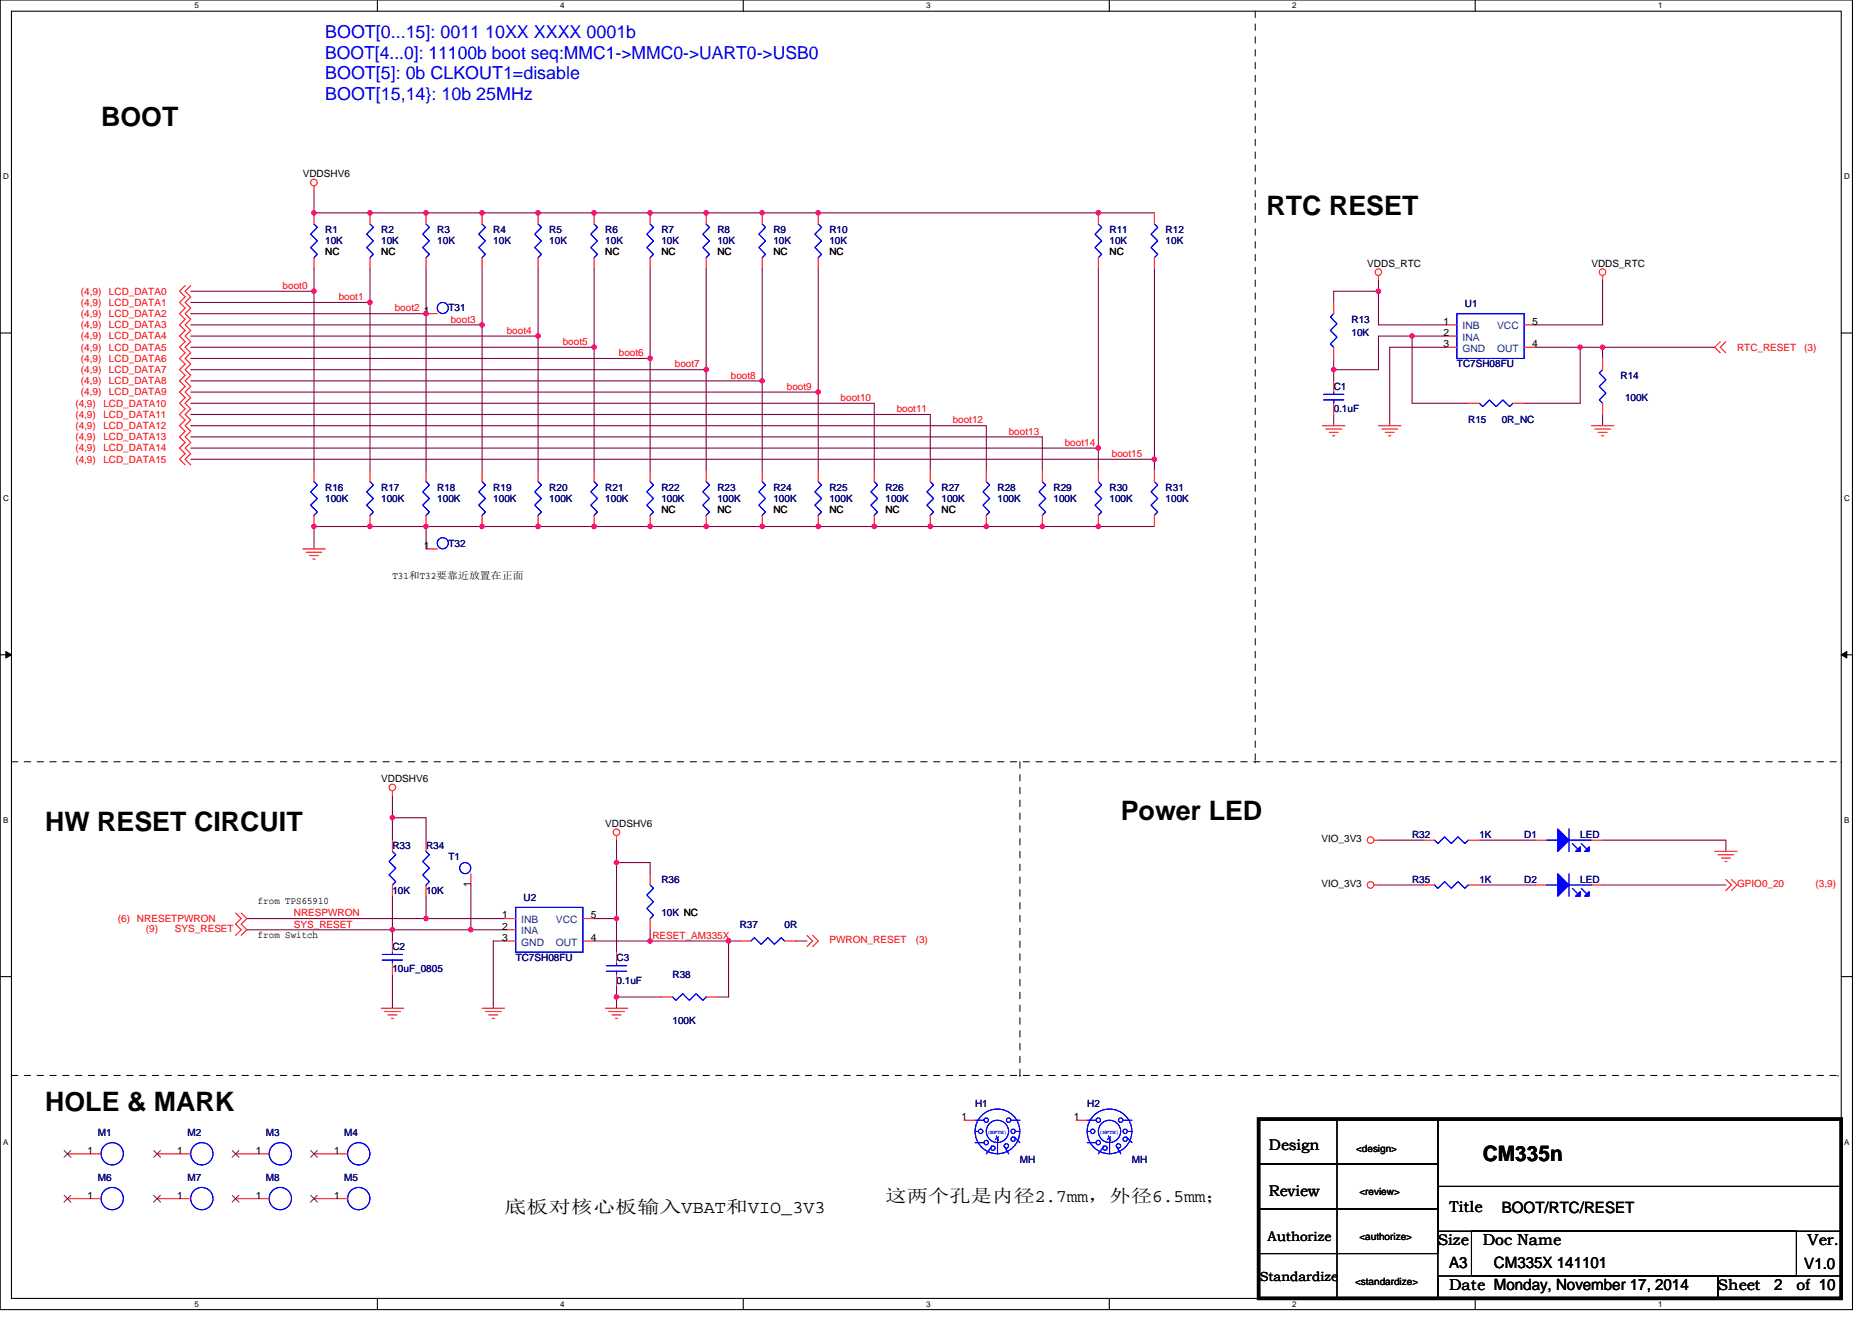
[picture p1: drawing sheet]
<svg xmlns="http://www.w3.org/2000/svg" width="297mm" height="210mm" viewBox="0 0 297 210" stroke-linecap="round" stroke-linejoin="round" font-family="sans-serif">
<path d="M0 0h293.9v207.9h-293.9zM1.8 1.8h290.4v204.3h-290.4z" fill="none" stroke="#000" stroke-width=".17"/>
<g fill="#fff">
<path d="M30.8 .2h.7v1.4h-.7z"/>
<path d="M30.8 206.3h.7v1.4h-.7z"/>
</g>
<path d="M59.9 0v1.8M59.9 206.1v1.8" fill="none" stroke="#000" stroke-width=".17"/>
<g fill="#fff">
<path d="M88.9 .2h.7v1.4h-.7z"/>
<path d="M88.9 206.3h.7v1.4h-.7z"/>
</g>
<path d="M117.9 0v1.8M117.9 206.1v1.8" fill="none" stroke="#000" stroke-width=".17"/>
<g fill="#fff">
<path d="M147 .2h.7v1.4h-.7z"/>
<path d="M147 206.3h.7v1.4h-.7z"/>
</g>
<path d="M176 0v1.8M176 206.1v1.8" fill="none" stroke="#000" stroke-width=".17"/>
<g fill="#fff">
<path d="M205 .2h.7v1.4h-.7z"/>
<path d="M205 206.3h.7v1.4h-.7z"/>
</g>
<path d="M234.1 0v1.8M234.1 206.1v1.8" fill="none" stroke="#000" stroke-width=".17"/>
<g fill="#fff">
<path d="M263.1 .2h.7v1.4h-.7z"/>
<path d="M263.1 206.3h.7v1.4h-.7z"/>
<path d="M.5 27.3h.9v1.4h-.9z"/>
<path d="M292.6 27.3h.9v1.4h-.9z"/>
<path d="M.5 78.4h.9v1.4h-.9z"/>
<path d="M292.6 78.4h.9v1.4h-.9z"/>
</g>
<path d="M0 52.9h1.8M292.2 52.9h1.7" fill="none" stroke="#000" stroke-width=".17"/>
<g fill="#fff">
<path d="M.5 129.5h.8v1.4h-.8z"/>
<path d="M292.6 129.5h.9v1.4h-.9z"/>
</g>
<path d="M0 103.9h1.8M292.2 103.9h1.7" fill="none" stroke="#000" stroke-width=".17"/>
<path d="M.9 103.4l.9 .5-.9 .5zM292.2 103.9l.8-.5v1z" fill="#000" stroke="#000" stroke-width=".16"/>
<g fill="#fff">
<path d="M.5 180.5h.8v1.4h-.8z"/>
<path d="M292.6 180.5h.9v1.4h-.9z"/>
</g>
<path d="M0 155h1.8M292.2 155h1.7M199.7 177.6h28.5v7.1h-28.5zM212.2 177.6h16v28.5h-16zM199.7 184.7h28.5v7.2h-28.5zM199.7 191.9h28.5v7.1h-28.5zM228.2 188.3h64v7.1h-64zM228.2 184.7v8.9M233.5 195.4h51.5v7.1h-51.5zM228.2 202.5h44.4v3.6h-44.4zM272.6 202.5h19.6v3.6h-19.6z" fill="none" stroke="#000" stroke-width=".17"/>
<g fill="none" stroke="#800040" stroke-width=".17">
<path d="M49.8 30.2v3.6h133.4M30.3 55.1h64M30.3 49.8h37.3M30.3 51.6h46.2M30.3 56.9h72.9M30.3 48h28.4M30.3 53.3h55.1M30.3 46.2h19.5M30.3 58.7h81.8M49.8 42.7v3.5M49.8 46.2v28.5M58.7 48v26.7"/>
<path d="M58.7 42.7v5.3M67.6 49.8v24.9M67.6 42.7v7.1M76.5 51.6v23.1M76.5 42.7v8.9M85.4 53.3v21.4M85.4 42.7v10.6M94.3 55.1v19.6M94.3 42.7v12.4M103.2 56.9v17.8M103.2 42.7v14.2M112.1 58.7v16"/>
<path d="M112.1 42.7v16M120.9 42.7v17.8M129.8 42.7v19.5M174.3 42.7v28.4M183.2 42.7v30.2M211.6 58.7v1.8M218.7 46.2h-7.1v1.8M218.7 46.2v5.4h10.7M218.7 44.4v1.8M224.1 53.3h5.3M224.1 53.3h-5.4v5.4h-7.1v-1.8M224.1 53.3v10.7h8.9"/>
<path d="M229.4 55.1h-8.9v12.5M243.6 55.1h7.1M250.7 55.1h3.6M250.7 55.1v8.9h-8.9M254.3 55.1v1.8M254.3 44.4v7.2h-10.7M254.3 55.1h17.8M30.3 72.9h152.9M30.3 64h108.4v10.7M30.3 65.8h117.3v8.9M30.3 60.5h90.6M30.3 69.3h135.1v5.4"/>
<path d="M30.3 62.2h99.5M30.3 67.6h126.2v7.1M30.3 71.1h144M120.9 60.5v14.2M129.8 62.2v12.5M174.3 71.1v3.6M183.2 72.9v1.8M211.6 65.8v1.8M254.3 65.8v1.8M67.6 83.6h115.6M67.6 83.6h-17.8v3.5M67.6 83.6v3.5"/>
<path d="M62.3 129.8h5.3v3.5M62.3 126.2v3.6M62.3 129.8v3.5M97.8 133.3v3.6h5.4v1.8M97.8 136.9v8.9M218.7 133.3h7.1M234.7 133.3h8.9M254.3 133.3h19.6v1.8M39.2 147.6h23.1M39.2 145.8h28.4M62.3 142.2v5.4M62.3 154.7v5.3"/>
<path d="M62.3 147.6h12.4M62.3 147.6v1.8M67.6 142.2v3.6M67.6 145.8h12.4M74.7 147.6h5.3M74.7 140.5v7.1M80 149.4h-1.7v10.6M94.3 149.4h8.9M94.3 145.8h3.5M97.8 145.8v5.3M97.8 158.2v1.8M97.8 156.5v1.7"/>
<path d="M97.8 158.2h7.1M103.2 149.4h12.4M103.2 147.6v1.8M115.6 149.4v8.8h-1.8M115.6 149.4h1.8M126.3 149.4h1.8M218.7 140.5h7.1M234.7 140.5h8.9M254.3 140.5h19.6"/>
</g>
<g fill="#f0f" stroke="#f0f" stroke-width=".17">
<circle cx="67.6" cy="145.8" r=".35"/>
<circle cx="97.8" cy="145.8" r=".35"/>
<circle cx="97.8" cy="136.9" r=".35"/>
<circle cx="62.3" cy="147.6" r=".35"/>
<circle cx="74.7" cy="147.6" r=".35"/>
<circle cx="62.3" cy="129.8" r=".35"/>
<circle cx="115.6" cy="149.3" r=".35"/>
<circle cx="103.2" cy="149.3" r=".35"/>
<circle cx="97.8" cy="158.2" r=".35"/>
<circle cx="254.3" cy="55.1" r=".35"/>
<circle cx="211.6" cy="58.7" r=".35"/>
<circle cx="224.1" cy="53.3" r=".35"/>
<circle cx="218.7" cy="46.2" r=".35"/>
<circle cx="250.7" cy="55.1" r=".35"/>
<circle cx="174.3" cy="83.6" r=".35"/>
<circle cx="67.6" cy="83.6" r=".35"/>
<circle cx="49.8" cy="83.6" r=".35"/>
<circle cx="138.7" cy="83.6" r=".35"/>
<circle cx="156.5" cy="83.6" r=".35"/>
<circle cx="112" cy="83.6" r=".35"/>
<circle cx="94.3" cy="83.6" r=".35"/>
<circle cx="165.4" cy="83.6" r=".35"/>
<circle cx="103.2" cy="83.6" r=".35"/>
<circle cx="147.6" cy="83.6" r=".35"/>
<circle cx="120.9" cy="83.6" r=".35"/>
<circle cx="76.5" cy="83.6" r=".35"/>
<circle cx="58.7" cy="83.6" r=".35"/>
<circle cx="129.8" cy="83.6" r=".35"/>
<circle cx="85.4" cy="83.6" r=".35"/>
<circle cx="174.3" cy="33.8" r=".35"/>
<circle cx="67.6" cy="33.8" r=".35"/>
<circle cx="103.2" cy="33.8" r=".35"/>
<circle cx="76.5" cy="33.8" r=".35"/>
<circle cx="94.3" cy="33.8" r=".35"/>
<circle cx="129.8" cy="33.8" r=".35"/>
<circle cx="120.9" cy="33.8" r=".35"/>
<circle cx="112" cy="33.8" r=".35"/>
<circle cx="58.7" cy="33.8" r=".35"/>
<circle cx="49.8" cy="33.8" r=".35"/>
<circle cx="76.5" cy="51.5" r=".35"/>
<circle cx="85.4" cy="53.3" r=".35"/>
<circle cx="112" cy="58.7" r=".35"/>
<circle cx="129.8" cy="62.2" r=".35"/>
<circle cx="174.3" cy="71.1" r=".35"/>
<circle cx="183.2" cy="72.9" r=".35"/>
<circle cx="58.7" cy="48" r=".35"/>
<circle cx="67.6" cy="49.8" r=".35"/>
<circle cx="103.2" cy="56.9" r=".35"/>
<circle cx="85.4" cy="33.8" r=".35"/>
<circle cx="120.9" cy="60.4" r=".35"/>
<circle cx="94.3" cy="55.1" r=".35"/>
<circle cx="49.8" cy="46.2" r=".35"/>
</g>
<g fill="none" stroke="#f00" stroke-width=".17">
<path d="M49.8 29.5v.7M49.8 33.8v1.8M58.7 33.8v1.8M67.6 33.8v1.8M76.5 33.8v1.8M85.4 33.8v1.8M94.3 33.8v1.8M103.2 33.8v1.8M112.1 33.8v1.8M120.9 33.8v1.8M129.8 33.8v1.8M174.3 33.8v1.8"/>
<path d="M183.2 33.8v1.8M29.4 45.3l-.9 .9 .9 .9-.9 .9 .9 .9-.9 .9 .9 .9-.9 .9 .9 .9-.9 .8 .9 .9-.9 .9 .9 .9-.9 .9 .9 .9-.9 .9 .9 .9-.9 .9 .9 .8-.9 .9 .9 .9-.9 .9 .9 .9-.9 .9 .9 .9-.9 .9 .9 .9-.9 .8 .9 .9-.9 .9 .9 .9-.9 .9 .9 .9M30.3 45.3l-.9 .9 .9 .9-.9 .9 .9 .9-.9 .9 .9 .9-.9 .9 .9 .9-.9 .8 .9 .9-.9 .9 .9 .9-.9 .9 .9 .9-.9 .9 .9 .9-.9 .9 .9 .8-.9 .9 .9 .9-.9 .9 .9 .9-.9 .9 .9 .9-.9 .9 .9 .9-.9 .8 .9 .9-.9 .9 .9 .9-.9 .9 .9 .9M49.8 40.9v1.8M58.7 40.9v1.8M67.6 40.9v1.8M67.6 49.8h1.8M76.5 40.9v1.8M85.4 40.9v1.8M94.3 40.9v1.8M103.2 40.9v1.8M112.1 40.9v1.8"/>
<path d="M120.9 40.9v1.8M129.8 40.9v1.8M174.3 40.9v1.8M183.2 40.9v1.8M211.6 48v1.8M211.6 55.1v1.8M218.7 43.7v.7M229.4 51.6h1.8M229.4 53.3h1.8M229.4 55.1h1.8M241.8 51.6h1.8M241.8 55.1h1.8"/>
<path d="M254.3 43.7v.7M254.3 56.9v1.8M273 54.2l-.9 .9 .9 .9M273.9 54.2l-.9 .9 .9 .9M49.8 74.7v1.8M58.7 74.7v1.8M67.6 74.7v1.8M76.5 74.7v1.8M85.4 74.7v1.8M94.3 74.7v1.8M103.2 74.7v1.8M112.1 74.7v1.8"/>
<path d="M120.9 74.7v1.8M129.8 74.7v1.8M138.7 74.7v1.8M147.6 74.7v1.8M156.5 74.7v1.8M165.4 74.7v1.8M174.3 74.7v1.8M183.2 74.7v1.8M209.8 67.6h3.6M210.4 68.1h2.5M210.9 68.6h1.4M211.5 69.2h.3"/>
<path d="M211.6 60.5v1.7M211.6 64v1.8M218.7 67.6h3.6M219.3 68.1h2.5M219.8 68.6h1.4M220.3 69.2h.4M233 64h1.7M240.1 64h1.7M252.5 67.6h3.6M253 68.1h2.5M253.6 68.6h1.4M254.1 69.2h.4"/>
<path d="M254.3 64v1.8M48 87.1h3.6M48.6 87.7h2.5M49.1 88.2h1.4M49.7 88.7h.3M49.8 81.8v1.8M58.7 81.8v1.8M67.6 81.8v1.8M67.6 87.1h1.8M76.5 81.8v1.8M85.4 81.8v1.8M94.3 81.8v1.8"/>
<path d="M103.2 81.8v1.8M112.1 81.8v1.8M120.9 81.8v1.8M129.8 81.8v1.8M138.7 81.8v1.8M147.6 81.8v1.8M156.5 81.8v1.8M165.4 81.8v1.8M174.3 81.8v1.8M183.2 81.8v1.8M62.3 125.5v.7M62.3 133.4v1.7"/>
<path d="M67.6 133.4v1.7M74.7 138.7v1.8M97.8 132.6v.7M103.2 138.7v1.8M218 133.3h.7M225.8 133.3h1.8M233 133.3h1.7M243.6 133.3h1.8M252.5 133.3h1.8M272.1 135.1h3.5M272.6 135.7h2.5M273.1 136.2h1.5"/>
<path d="M273.7 136.7h.3M273.9 139.6l.8 .9-.8 .9M274.7 139.6l.9 .9-.9 .9M37.4 144.9l.9 .9-.9 .9 .9 .9-.9 .9M38.3 144.9l.9 .9-.9 .9 .9 .9-.9 .9M62.3 140.5v1.7M62.3 149.4v1.7M62.3 152.9v1.8M67.6 140.5v1.7M80 145.8h1.8M80 147.6h1.8M80 149.4h1.8"/>
<path d="M92.5 145.8h1.8M92.5 149.4h1.8M97.8 151.1v1.8M97.8 154.7v1.8M103.2 145.8v1.8M104.9 158.2h1.8M112.1 158.2h1.7M117.4 149.4h1.8M124.5 149.4h1.8M128.1 148.5l.8 .9-.8 .8M128.9 148.5l.9 .9-.9 .8M218 140.5h.7"/>
<path d="M225.8 140.5h1.8M233 140.5h1.7M243.6 140.5h1.8M252.5 140.5h1.8M60.5 160h3.5M61 160.5h2.5M61.5 161.1h1.5M62.1 161.6h.3M76.5 160h3.5M77 160.5h2.5M77.6 161.1h1.4M78.1 161.6h.3"/>
<path d="M96.1 160h3.5M96.6 160.5h2.5M97.1 161.1h1.4M97.7 161.6h.3M152.9 177.8h1.8M170.7 177.8h1.8M10.7 190.2h5.3M10.7 183.1h5.3M24.9 190.2h5.4M24.9 183.1h5.4M37.4 190.2h5.3M37.4 183.1h5.3"/>
<path d="M49.8 190.2h5.4M49.8 183.1h5.4"/>
<circle cx="49.8" cy="29" r=".52"/>
<circle cx="218.7" cy="43.2" r=".52"/>
<circle cx="254.3" cy="43.2" r=".52"/>
<circle cx="62.3" cy="125" r=".52"/>
<circle cx="97.8" cy="132.1" r=".52"/>
<circle cx="217.5" cy="133.3" r=".52"/>
<circle cx="217.5" cy="140.5" r=".52"/>
</g>
<path d="M199.7 177.6h92.5v28.5h-92.5z" fill="none" stroke="#000" stroke-width=".53"/>
<path d="M199.2 1.8v119.1M1.8 120.9h290.4M161.8 120.9v49.8M199.2 120.9h.1M292.2 120.9h.1M1.8 170.7h289.8M161.8 170.7h.1M291.6 170.7h.1" fill="none" stroke="#000" stroke-width=".16" stroke-dasharray="1 1 1 1 1 1 1 1"/>
<g fill="none" stroke="#00f" stroke-width=".17">
<path d="M49.8 35.6l.6 .5-1.1 1.1 1.1 1-1.1 1.1 1.1 1.1-.6 .5M58.7 35.6l.5 .5-1 1.1 1 1-1 1.1 1 1.1-.5 .5M67.6 35.6l.5 .5-1 1.1 1 1-1 1.1 1 1.1-.5 .5M76.5 35.6l.5 .5-1 1.1 1 1-1 1.1 1 1.1-.5 .5M85.4 35.6l.5 .5-1 1.1 1 1-1 1.1 1 1.1-.5 .5M94.3 35.6l.5 .5-1.1 1.1 1.1 1-1.1 1.1 1.1 1.1-.5 .5M103.2 35.6l.5 .5-1.1 1.1 1.1 1-1.1 1.1 1.1 1.1-.5 .5M112.1 35.6l.5 .5-1.1 1.1 1.1 1-1.1 1.1 1.1 1.1-.5 .5M120.9 35.6l.6 .5-1.1 1.1 1.1 1-1.1 1.1 1.1 1.1-.6 .5M129.8 35.6l.6 .5-1.1 1.1 1.1 1-1.1 1.1 1.1 1.1-.6 .5M174.3 35.6l.5 .5-1 1.1 1 1-1 1.1 1 1.1-.5 .5M183.2 35.6l.5 .5-1.1 1.1 1.1 1-1.1 1.1 1.1 1.1-.5 .5"/>
<path d="M211.6 49.8l-.5 .5 1 1.1-1 1.1 1 1-1 1.1 .5 .5M231.2 49.8h10.6v7.1h-10.6zM254.3 58.7l-.5 .5 1 1.1-1 1 1 1.1-1 1.1 .5 .5M49.8 76.5l.6 .5-1.1 1.1 1.1 1-1.1 1.1 1.1 1.1-.6 .5M58.7 76.5l.5 .5-1 1.1 1 1-1 1.1 1 1.1-.5 .5M67.6 76.5l.5 .5-1 1.1 1 1-1 1.1 1 1.1-.5 .5M76.5 76.5l.5 .5-1 1.1 1 1-1 1.1 1 1.1-.5 .5M85.4 76.5l.5 .5-1 1.1 1 1-1 1.1 1 1.1-.5 .5M94.3 76.5l.5 .5-1.1 1.1 1.1 1-1.1 1.1 1.1 1.1-.5 .5M103.2 76.5l.5 .5-1.1 1.1 1.1 1-1.1 1.1 1.1 1.1-.5 .5M112.1 76.5l.5 .5-1.1 1.1 1.1 1-1.1 1.1 1.1 1.1-.5 .5M120.9 76.5l.6 .5-1.1 1.1 1.1 1-1.1 1.1 1.1 1.1-.6 .5"/>
<path d="M129.8 76.5l.6 .5-1.1 1.1 1.1 1-1.1 1.1 1.1 1.1-.6 .5M138.7 76.5l.6 .5-1.1 1.1 1.1 1-1.1 1.1 1.1 1.1-.6 .5M147.6 76.5l.5 .5-1 1.1 1 1-1 1.1 1 1.1-.5 .5M156.5 76.5l.5 .5-1 1.1 1 1-1 1.1 1 1.1-.5 .5M165.4 76.5l.5 .5-1 1.1 1 1-1 1.1 1 1.1-.5 .5M174.3 76.5l.5 .5-1 1.1 1 1-1 1.1 1 1.1-.5 .5M183.2 76.5l.5 .5-1.1 1.1 1.1 1-1.1 1.1 1.1 1.1-.5 .5M210 63.5h3.2M210 62.6h3.2M211.6 62.2v.4M211.6 63.5v.5M234.7 64l.6 .5 1-1 1.1 1 1.1-1 1 1 .6-.5"/>
<path d="M62.3 135.1l.5 .6-1.1 1 1.1 1.1-1.1 1.1 1.1 1-.5 .6M67.6 135.1l.5 .6-1 1 1 1.1-1 1.1 1 1-.5 .6M227.6 133.3l.6 .6 1-1.1 1.1 1.1 1-1.1 1.1 1.1 .6-.6M245.4 133.3h1.8M249 138.7v3.5M249 131.6v3.5M249 133.3h3.5M249.5 133.9l.9 .9M250.9 133.9l.9 .9M60.7 152.4h3.2M60.7 151.5h3.2M62.3 151.1v.4"/>
<path d="M62.3 152.4v.5M81.8 144h10.7v7.1h-10.7zM96.2 154.2h3.2M96.2 153.3h3.2M97.8 152.9v.4M97.8 154.2v.5M103.2 140.5l.5 .5-1.1 1.1 1.1 1-1.1 1.1 1.1 1.1-.5 .5M106.7 158.2l.5 .6 1.1-1.1 1.1 1.1 1-1.1 1.1 1.1 .6-.6M119.2 149.4l.5-.6 1.1 1.1 1-1.1 1.1 1.1 1.1-1.1 .5 .6M227.6 140.5l.6 .5 1-1.1 1.1 1.1 1-1.1 1.1 1.1 .6-.5M245.4 140.5h1.8M249 140.5h3.5"/>
<path d="M249.5 141l.9 .9M250.9 141l.9 .9M154.7 177.8h1.4M154.7 179.6h.6M160.4 177.8h1.4M161.1 179.6h.7M172.5 177.8h1.4M172.5 179.6h.5M178.2 177.8h1.4M178.9 179.6h.7M154.7 181.4h1.4M157.4 181.9l-.9 1.2"/>
<path d="M158.1 180.3l.4 .7M158.3 180.6v2.5M158.5 180.5l-.6 .3M159.3 181.9l.8 1.2M160.9 180.5l.9 .9M172.5 181.4h1.4M175.2 181.9l-.9 1.2M175.9 180.3l.3 .7M176.1 180.6v2.5M176.2 180.5l-.5 .3M177.1 181.9l.7 1.2M178.7 180.5l.9 .9"/>
<circle cx="70.3" cy="48.9" r=".88"/>
<circle cx="70.3" cy="86.2" r=".88"/>
<circle cx="73.8" cy="137.8" r=".88"/>
<circle cx="155.6" cy="179.6" r=".35"/>
<circle cx="156.5" cy="177.8" r=".35"/>
<circle cx="158.3" cy="179.6" r="3.5"/>
<circle cx="158.3" cy="179.6" r="1.77"/>
<circle cx="160" cy="177.8" r=".35"/>
<circle cx="160.8" cy="179.6" r=".34"/>
<circle cx="173.4" cy="179.6" r=".35"/>
<circle cx="174.3" cy="177.8" r=".35"/>
<circle cx="176" cy="179.6" r="3.5"/>
<circle cx="176" cy="179.6" r="1.77"/>
<circle cx="177.8" cy="177.8" r=".35"/>
<circle cx="178.5" cy="179.6" r=".34"/>
<circle cx="17.8" cy="183.1" r="1.77"/>
<circle cx="17.8" cy="190.2" r="1.77"/>
<circle cx="32" cy="183.1" r="1.77"/>
<circle cx="32" cy="190.2" r="1.77"/>
<circle cx="44.5" cy="183.1" r="1.77"/>
<circle cx="44.5" cy="190.2" r="1.77"/>
<circle cx="56.9" cy="183.1" r="1.77"/>
<circle cx="56.9" cy="190.2" r="1.77"/>
<circle cx="156.5" cy="181.3" r=".35"/>
<circle cx="157.6" cy="182.2" r=".34"/>
<circle cx="159.7" cy="181.9" r=".35"/>
<circle cx="160.8" cy="180.8" r=".34"/>
<circle cx="174.3" cy="181.3" r=".35"/>
<circle cx="175.3" cy="182.2" r=".34"/>
<circle cx="177.5" cy="181.9" r=".35"/>
<circle cx="178.5" cy="180.8" r=".34"/>
</g>
<g fill="none" stroke="#804000" stroke-width=".16">
<path d="M10.2 189.7l1.1 1.1M10.2 182.6l1.1 1.1M11.2 189.7l-1 1.1M11.2 182.6l-1 1.1M24.4 189.7l1.1 1.1M24.4 182.6l1.1 1.1M25.5 189.7l-1.1 1.1M25.5 182.6l-1.1 1.1M36.8 189.7l1.1 1.1M36.8 182.6l1.1 1.1M37.9 189.7l-1.1 1.1M37.9 182.6l-1.1 1.1"/>
<path d="M49.3 189.7l1.1 1.1M49.3 182.6l1.1 1.1M50.4 189.7l-1.1 1.1M50.4 182.6l-1.1 1.1"/>
</g>
<g fill="#00f" stroke="#00f" stroke-width=".17">
<path d="M247.2 138.7l1.8 1.8-1.8 1.7z" fill-rule="evenodd"/>
<path d="M250.7 141.5v.7h-.7z" fill-rule="evenodd"/>
<path d="M252.2 141.5v.7h-.7z" fill-rule="evenodd"/>
<path d="M247.2 138.7l1.8 1.8-1.8 1.7z" fill-rule="evenodd"/>
<path d="M250.7 141.5v.7h-.7z" fill-rule="evenodd"/>
<path d="M252.2 141.5v.7h-.7z" fill-rule="evenodd"/>
<path d="M247.2 131.6l1.8 1.8-1.8 1.7z" fill-rule="evenodd"/>
<path d="M250.7 134.4v.7h-.7z" fill-rule="evenodd"/>
<path d="M252.2 134.4v.7h-.7z" fill-rule="evenodd"/>
<path d="M247.2 131.6l1.8 1.8-1.8 1.7z" fill-rule="evenodd"/>
<path d="M250.7 134.4v.7h-.7z" fill-rule="evenodd"/>
<path d="M252.2 134.4v.7h-.7z" fill-rule="evenodd"/>
</g>
<g font-size="4.3">
<text x="16" y="19.9">BOOT</text>
<text x="201" y="34.2">RTC RESET</text>
<text x="7.2" y="132">HW RESET CIRCUIT</text>
<text x="177.8" y="130.2">Power LED</text>
<text x="7.2" y="176.4">HOLE &amp; MARK</text>
</g>
<text font-size="3.4" x="235.3" y="184.3">CM335n</text>
<g font-size="2.8" fill="#00f">
<text x="51.6" y="6.1">BOOT[0...15]: 0011 10XX XXXX 0001b</text>
<text x="51.6" y="9.4">BOOT[4...0]: 11100b boot seq:MMC1-&gt;MMC0-&gt;UART0-&gt;USB0</text>
<text x="51.6" y="12.6">BOOT[5]: 0b CLKOUT1=disable</text>
<text x="51.6" y="15.9">BOOT[15,14}: 10b 25MHz</text>
</g>
<g font-size="2.8">
<text x="140.5" y="190.7">这两个孔是内径2.7mm，外径6.5mm；</text>
<text x="80" y="192.5">底板对核心板输入VBAT和VIO_3V3</text>
</g>
<g font-size="2.5">
<text x="228.2" y="197.7">Size</text>
<text x="229.9" y="192.3">Title</text>
<text x="235.3" y="197.7">Doc Name</text>
<text x="238.3" y="192.5">BOOT/RTC/RESET</text>
<text x="286.8" y="197.7">Ver.</text>
<text x="229.9" y="201.2">A3</text>
<text x="237" y="201.2">CM335X 141101</text>
<text x="286.3" y="201.4">V1.0</text>
<text x="229.9" y="204.8">Date Monday, November 17, 2014</text>
<text x="272.6" y="204.8">Sheet</text>
<text x="281.5" y="204.7">2</text>
<text x="285" y="204.8">of 10</text>
</g>
<g font-size="2.4">
<text x="201.3" y="182.5">Design</text>
<text x="201.3" y="189.8">Review</text>
</g>
<g font-size="2.1">
<text x="201.1" y="197">Authorize</text>
<text x="199.9" y="203.4">Standardize</text>
</g>
<g font-size="1.6">
<text x="48" y="28.1">VDDSHV6</text>
<text x="51.6" y="40.5">NC</text>
<text x="60.5" y="40.5">NC</text>
<text x="96.1" y="40.5">NC</text>
<text x="104.9" y="40.5">NC</text>
<text x="113.8" y="40.5">NC</text>
<text x="122.7" y="40.5">NC</text>
<text x="131.6" y="40.5">NC</text>
<text x="176.1" y="40.5">NC</text>
<text x="217" y="42.3">VDDS_RTC</text>
<text x="252.5" y="42.3">VDDS_RTC</text>
<text x="67.2" y="49.8">1</text>
<text x="229" y="51.5">1</text>
<text x="229" y="53.3">2</text>
<text x="243.1" y="51.5">5</text>
<text x="229" y="55.1">3</text>
<text x="243.1" y="55.1">4</text>
<text x="104.9" y="81.4">NC</text>
<text x="113.8" y="81.4">NC</text>
<text x="122.7" y="81.4">NC</text>
<text x="131.6" y="81.4">NC</text>
<text x="140.5" y="81.4">NC</text>
<text x="149.4" y="81.4">NC</text>
<text x="67.2" y="87.1">1</text>
<text x="62.3" y="91.9">T31和T32要靠近放置在正面</text>
<text x="60.5" y="124.1">VDDSHV6</text>
<text x="96.1" y="131.2">VDDSHV6</text>
<text x="209.7" y="133.7">VIO_3V3</text>
<text x="40.9" y="143.5">from TPS65910</text>
<text x="74.7" y="140.8" transform="rotate(-90 74.7 140.8)">1</text>
<text x="209.7" y="140.8">VIO_3V3</text>
<text x="40.9" y="148.8">from Switch</text>
<text x="79.7" y="145.8">1</text>
<text x="79.7" y="147.6">2</text>
<text x="79.7" y="149.3">3</text>
<text x="93.7" y="145.8">5</text>
<text x="93.7" y="149.3">4</text>
<text x="152.6" y="177.8">1</text>
<text x="170.4" y="177.8">1</text>
<text x="13.9" y="183.1">1</text>
<text x="28.1" y="183.1">1</text>
<text x="40.6" y="183.1">1</text>
<text x="53" y="183.1">1</text>
<text x="215.2" y="182.8">&lt;design&gt;</text>
<text x="13.9" y="190.2">1</text>
<text x="28.1" y="190.2">1</text>
<text x="40.6" y="190.2">1</text>
<text x="53" y="190.2">1</text>
<text x="215.7" y="189.7">&lt;review&gt;</text>
<text x="215.7" y="196.8">&lt;authorize&gt;</text>
<text x="215" y="203.9">&lt;standardize&gt;</text>
</g>
<g font-size="1.6" fill="#000080">
<text x="51.6" y="37">R1</text>
<text x="51.6" y="38.8">10K</text>
<text x="60.5" y="37">R2</text>
<text x="60.5" y="38.8">10K</text>
<text x="69.4" y="37">R3</text>
<text x="69.4" y="38.8">10K</text>
<text x="78.3" y="37">R4</text>
<text x="78.3" y="38.8">10K</text>
<text x="87.2" y="37">R5</text>
<text x="87.2" y="38.8">10K</text>
<text x="96.1" y="37">R6</text>
<text x="96.1" y="38.8">10K</text>
<text x="104.9" y="37">R7</text>
<text x="104.9" y="38.8">10K</text>
<text x="113.8" y="37">R8</text>
<text x="113.8" y="38.8">10K</text>
<text x="122.7" y="37">R9</text>
<text x="122.7" y="38.8">10K</text>
<text x="131.6" y="37">R10</text>
<text x="131.6" y="38.8">10K</text>
<text x="176.1" y="37">R11</text>
<text x="176.1" y="38.8">10K</text>
<text x="185" y="37">R12</text>
<text x="185" y="38.8">10K</text>
<text x="71.2" y="49.4">T31</text>
<text x="214.5" y="51.2">R13</text>
<text x="214.5" y="53.3">10K</text>
<text x="232.4" y="48.7">U1</text>
<text x="231.2" y="58.3">TC7SH08FU</text>
<text x="211.6" y="61.9">C1</text>
<text x="211.6" y="65.4">0.1uF</text>
<text x="257.1" y="60.1">R14</text>
<text x="257.8" y="63.6">100K</text>
<text x="233" y="67.2">R15</text>
<text x="238.3" y="67.2">0R_NC</text>
<text x="51.6" y="77.9">R16</text>
<text x="60.5" y="77.9">R17</text>
<text x="69.4" y="77.9">R18</text>
<text x="78.3" y="77.9">R19</text>
<text x="87.2" y="77.9">R20</text>
<text x="96.1" y="77.9">R21</text>
<text x="104.9" y="77.9">R22</text>
<text x="113.8" y="77.9">R23</text>
<text x="122.7" y="77.9">R24</text>
<text x="131.6" y="77.9">R25</text>
<text x="140.5" y="77.9">R26</text>
<text x="149.4" y="77.9">R27</text>
<text x="158.3" y="77.9">R28</text>
<text x="167.2" y="77.9">R29</text>
<text x="176.1" y="77.9">R30</text>
<text x="185" y="77.9">R31</text>
<text x="51.6" y="79.7">100K</text>
<text x="60.5" y="79.7">100K</text>
<text x="69.4" y="79.7">100K</text>
<text x="78.3" y="79.7">100K</text>
<text x="87.2" y="79.7">100K</text>
<text x="96.1" y="79.7">100K</text>
<text x="104.9" y="79.7">100K</text>
<text x="113.8" y="79.7">100K</text>
<text x="122.7" y="79.7">100K</text>
<text x="131.6" y="79.7">100K</text>
<text x="140.5" y="79.7">100K</text>
<text x="149.4" y="79.7">100K</text>
<text x="158.3" y="79.7">100K</text>
<text x="167.2" y="79.7">100K</text>
<text x="176.1" y="79.7">100K</text>
<text x="185" y="79.7">100K</text>
<text x="71.2" y="86.8">T32</text>
<text x="62.3" y="134.8">R33</text>
<text x="67.6" y="134.8">R34</text>
<text x="71.2" y="136.5">T1</text>
<text x="224.1" y="133">R32</text>
<text x="234.7" y="133">1K</text>
<text x="241.8" y="133">D1</text>
<text x="250.7" y="133">LED</text>
<text x="62.3" y="141.9">10K</text>
<text x="67.6" y="141.9">10K</text>
<text x="83.1" y="142.9">U2</text>
<text x="104.9" y="140.1">R36</text>
<text x="224.1" y="140.1">R35</text>
<text x="234.7" y="140.1">1K</text>
<text x="241.8" y="140.1">D2</text>
<text x="250.7" y="140.1">LED</text>
<text x="104.9" y="145.4">10K NC</text>
<text x="117.4" y="147.2">R37</text>
<text x="124.5" y="147.2">0R</text>
<text x="62.3" y="150.8">C2</text>
<text x="62.3" y="154.3">10uF_0805</text>
<text x="81.8" y="152.5">TC7SH08FU</text>
<text x="97.8" y="152.5">C3</text>
<text x="106.7" y="155.2">R38</text>
<text x="97.8" y="156.1">0.1uF</text>
<text x="106.7" y="162.5">100K</text>
<text x="154.7" y="175.7">H1</text>
<text x="172.5" y="175.7">H2</text>
<text x="15.5" y="180.3">M1</text>
<text x="29.7" y="180.3">M2</text>
<text x="42.2" y="180.3">M3</text>
<text x="54.6" y="180.3">M4</text>
<text x="161.8" y="184.6">MH</text>
<text x="179.6" y="184.6">MH</text>
<text x="15.5" y="187.4">M6</text>
<text x="29.7" y="187.4">M7</text>
<text x="42.2" y="187.4">M8</text>
<text x="54.6" y="187.4">M5</text>
</g>
<g font-size="1.6" fill="#f00">
<text x="12.8" y="46.8">(4,9)</text>
<text x="17.3" y="46.8">LCD_DATA0</text>
<text x="44.8" y="45.9">boot0</text>
<text x="53.7" y="47.6">boot1</text>
<text x="12.8" y="48.5">(4,9)</text>
<text x="12.8" y="50.3">(4,9)</text>
<text x="12.8" y="52.1">(4,9)</text>
<text x="12.8" y="53.9">(4,9)</text>
<text x="17.3" y="48.5">LCD_DATA1</text>
<text x="17.3" y="50.3">LCD_DATA2</text>
<text x="17.3" y="52.1">LCD_DATA3</text>
<text x="17.3" y="53.9">LCD_DATA4</text>
<text x="62.6" y="49.4">boot2</text>
<text x="71.5" y="51.2">boot3</text>
<text x="80.4" y="53">boot4</text>
<text x="12.8" y="55.6">(4,9)</text>
<text x="12.8" y="57.4">(4,9)</text>
<text x="12.8" y="59.2">(4,9)</text>
<text x="17.3" y="55.6">LCD_DATA5</text>
<text x="17.3" y="57.4">LCD_DATA6</text>
<text x="17.3" y="59.2">LCD_DATA7</text>
<text x="89.3" y="54.8">boot5</text>
<text x="98.2" y="56.5">boot6</text>
<text x="107.1" y="58.3">boot7</text>
<text x="275.6" y="55.6">RTC_RESET</text>
<text x="286.3" y="55.6">(3)</text>
<text x="12" y="64.5">(4,9)</text>
<text x="12.8" y="61">(4,9)</text>
<text x="12.8" y="62.8">(4,9)</text>
<text x="16.4" y="64.5">LCD_DATA10</text>
<text x="17.3" y="61">LCD_DATA8</text>
<text x="17.3" y="62.8">LCD_DATA9</text>
<text x="116" y="60.1">boot8</text>
<text x="124.9" y="61.9">boot9</text>
<text x="133.4" y="63.6">boot10</text>
<text x="142.3" y="65.4">boot11</text>
<text x="12" y="66.3">(4,9)</text>
<text x="12" y="68.1">(4,9)</text>
<text x="12" y="69.9">(4,9)</text>
<text x="12" y="71.6">(4,9)</text>
<text x="16.4" y="66.3">LCD_DATA11</text>
<text x="16.4" y="68.1">LCD_DATA12</text>
<text x="16.4" y="69.9">LCD_DATA13</text>
<text x="16.4" y="71.6">LCD_DATA14</text>
<text x="151.2" y="67.2">boot12</text>
<text x="160.1" y="69">boot13</text>
<text x="168.9" y="70.8">boot14</text>
<text x="12" y="73.4">(4,9)</text>
<text x="16.4" y="73.4">LCD_DATA15</text>
<text x="176.4" y="72.5">boot15</text>
<text x="275.6" y="140.8">GPIO0_20</text>
<text x="288.1" y="140.8">(3,9)</text>
<text x="18.7" y="146.3">(6) NRESETPWRON</text>
<text x="23.2" y="147.9">(9)</text>
<text x="27.8" y="147.9">SYS_RESET</text>
<text x="46.6" y="145.4">NRESPWRON</text>
<text x="46.6" y="147.2">SYS_RESET</text>
<text x="103.5" y="149">RESET_AM335X</text>
<text x="131.6" y="149.7">PWRON_RESET</text>
<text x="145.3" y="149.7">(3)</text>
</g>
<g font-size="1.6" fill="#004080">
<text x="232.1" y="52.3">INB</text>
<text x="237.6" y="52.3">VCC</text>
<text x="232.1" y="54.1">INA</text>
<text x="232.1" y="55.8">GND</text>
<text x="237.6" y="55.8">OUT</text>
<text x="82.7" y="146.5">INB</text>
<text x="82.7" y="148.3">INA</text>
<text x="88.2" y="146.5">VCC</text>
<text x="82.7" y="150.1">GND</text>
<text x="88.2" y="150.1">OUT</text>
</g>
<g font-size="1.3">
<text x="30.8" y="1.3">5</text>
<text x="88.9" y="1.3">4</text>
<text x="147" y="1.3">3</text>
<text x="205" y="1.3">2</text>
<text x="263.1" y="1.3">1</text>
<text x=".5" y="28.4">D</text>
<text x="292.6" y="28.4">D</text>
<text x=".5" y="79.5">C</text>
<text x="292.6" y="79.5">C</text>
<text x=".5" y="130.6">B</text>
<text x="292.6" y="130.6">B</text>
<text x=".5" y="181.7">A</text>
<text x="292.6" y="181.7">A</text>
<text x="30.8" y="207.4">5</text>
<text x="88.9" y="207.4">4</text>
<text x="147" y="207.4">3</text>
<text x="205" y="207.4">2</text>
<text x="263.1" y="207.4">1</text>
</g>
<g font-size=".9" fill="#00f">
<text x="156.7" y="179.9">(NPTH)</text>
<text x="174.5" y="179.9">(NPTH)</text>
</g>
</svg>
